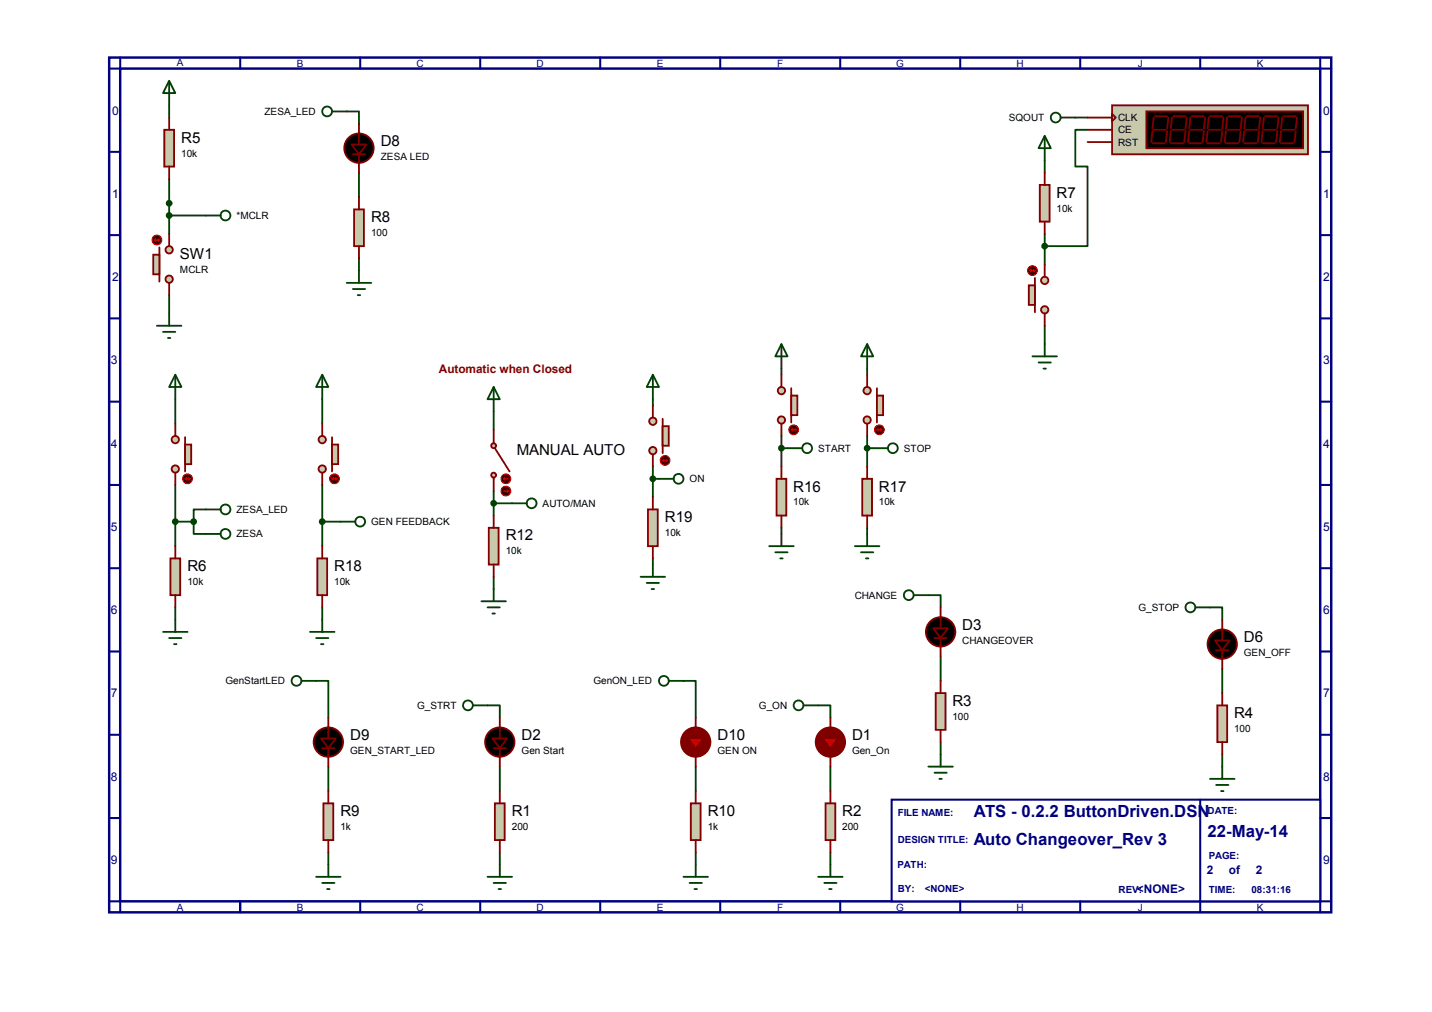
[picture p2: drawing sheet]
<svg xmlns="http://www.w3.org/2000/svg" width="297mm" height="210mm" viewBox="0 0 297 210" stroke-linecap="round" stroke-linejoin="round" font-family="sans-serif">
<path d="M22.6 11.9h253.5v177.3h-253.5zM24.9 14.2h249v172.7h-249z" fill="none" stroke="#000080" stroke-width=".51"/>
<path d="M24.9 11.9v2.3h-2.3M49.8 11.9v2.3" fill="none" stroke="#000080" stroke-width=".42"/>
<path d="M185 165.9h88.9v21h-88.9z" fill="#fff"/>
<g fill="none" stroke="#000080" stroke-width=".42">
<path d="M74.7 11.9v2.3M99.6 11.9v2.3M124.5 11.9v2.3M149.4 11.9v2.3M174.3 11.9v2.3M199.2 11.9v2.3M224.1 11.9v2.3M249 11.9v2.3M273.9 11.9v2.3h2.2M22.6 31.5h2.3M273.9 31.5h2.2M22.6 48.8h2.3"/>
<path d="M273.9 48.8h2.2M22.6 66h2.3M273.9 66h2.2M22.6 83.3h2.3M273.9 83.3h2.2M22.6 100.6h2.3M22.6 117.9h2.3M273.9 100.6h2.2M273.9 117.9h2.2M22.6 135.1h2.3M273.9 135.1h2.2M22.6 152.4h2.3"/>
<path d="M273.9 152.4h2.2M22.6 169.7h2.3M185 165.9h88.9v21h-88.9zM249 165.9v23.3M273.9 169.7h2.2M22.6 186.9h2.3v2.3M49.8 186.9v2.3M74.7 186.9v2.3M99.6 186.9v2.3M124.5 186.9v2.3M149.4 186.9v2.3M174.3 186.9v2.3"/>
<path d="M199.2 186.9v2.3M224.1 186.9v2.3M276.1 186.9h-2.2v2.3"/>
</g>
<g fill="none" stroke="#004000" stroke-width=".38">
<path d="M35.1 21.8v2.6M35.1 37.1v11.4M71.9 23.1h2.6v2.6M74.5 35.8v5.1M216.7 33.3v2.5M223.1 24.4h2.5M225.6 26.9h-2.5v7.6h2.5v16.6h-8.9M35.1 44.7h7.6M74.5 53.6v2.5M216.7 48.5v6.4M35.1 61.2v3.8M162.1 76.5v1.2"/>
<path d="M179.9 76.5v1.2M216.7 67.6v3.8M36.4 82.8v5.1M66.8 82.8v5.1M102.4 85.3v3.9M135.4 82.8v1.3M135.4 96.8v6.3M135.4 99.3h1.3M162.1 90.4v6.4M162.1 93h1.3M179.9 90.4v6.4M179.9 93h1.2"/>
<path d="M36.4 100.6v12.7M36.4 108.2h3.8M40.2 108.2v2.5h2.5M42.7 105.7h-2.5v2.5M66.8 108.2h3.9M66.8 100.6v12.7M102.4 101.9v5M102.4 119.6v2.6M102.4 104.4h3.8M135.4 115.8v1.3M162.1 109.5v1.2M179.9 109.5v1.2"/>
<path d="M36.4 126v2.5M66.8 126v2.5M192.6 123.4h2.5v2.6M195.1 136.1v5.1M251 126h2.5v2.5M253.5 138.7v5.1M65.6 141.2h2.5v7.6M68.1 159v5.1M101.1 146.3h2.6v2.5M103.7 159v5.1M141.8 141.2h2.5v7.6M144.3 159v5.1"/>
<path d="M169.7 146.3h2.6v2.5M172.3 159v5.1M195.1 153.9v2.6M253.5 156.5v2.5M68.1 176.8v2.5M103.7 176.8v2.5M144.3 176.8v2.5M172.3 176.8v2.5"/>
</g>
<path d="M230.7 21.8h40.6v10.2h-40.6z" fill="#c8c8aa"/>
<g fill="none" stroke="#800000" stroke-width=".38">
<path d="M225.6 26.9h5.1M225.6 29.5h5.1M225.6 24.4h5.1M230.7 21.8h40.6v10.2h-40.6zM230.7 23.6l.7 .8-.7 .7zM237.8 23.1h32.5v7.6h-32.5zM239.1 27.2l-.3 2.3M239.1 29.7h2.5M239.3 24.4l-.2 2.3M239.3 26.9h2.5M239.6 24.1h2.5M242.1 27.2l-.3 2.3"/>
<path d="M242.4 24.4l-.3 2.3M242.9 29.7h2.5M242.9 27.2l-.3 2.3M243.1 26.9h2.6M243.1 24.4l-.2 2.3M243.4 24.1h2.5M245.9 27.2l-.2 2.3M246.2 24.4l-.3 2.3M246.7 29.7h2.5M246.7 27.2l-.3 2.3M246.9 26.9h2.6M246.9 24.4l-.2 2.3"/>
<path d="M247.2 24.1h2.5M249.7 27.2l-.2 2.3M250 24.4l-.3 2.3M250.5 29.7h2.5M250.5 27.2l-.3 2.3M250.7 26.9h2.6M250.7 24.4l-.2 2.3M251 24.1h2.5M253.5 27.2l-.2 2.3M253.8 24.4l-.3 2.3M254.3 29.7h2.5M254.3 27.2l-.3 2.3"/>
<path d="M254.5 26.9h2.6M254.5 24.4l-.2 2.3M254.8 24.1h2.5M257.3 27.2l-.2 2.3M257.6 24.4l-.3 2.3M258.1 29.7h2.5M258.1 27.2l-.3 2.3M258.4 26.9h2.5M258.4 24.4l-.3 2.3M258.6 24.1h2.6M261.2 27.2l-.3 2.3M261.4 24.4l-.2 2.3"/>
<path d="M261.9 29.7h2.6M261.9 27.2l-.2 2.3M262.2 26.9h2.5M262.2 24.4l-.3 2.3M262.4 24.1h2.6M265 27.2l-.3 2.3M265.2 24.4l-.2 2.3M265.7 29.7h2.6M265.7 27.2l-.2 2.3M266 26.9h2.5M266 24.4l-.3 2.3M266.2 24.1h2.6"/>
<path d="M268.8 27.2l-.3 2.3M269 24.4l-.2 2.3"/>
</g>
<path d="M237.8 23.1h32.5v7.6h-32.5z" fill="#000"/>
<path d="M216.7 28.2l1.3 2.5h-2.6zM216.7 28.2v5.1" fill="none" stroke="#004000" stroke-width=".38"/>
<path d="M215.7 38.4h2v7.6h-2z" fill="#c8c8aa"/>
<path d="M215.7 38.4h2v7.6h-2zM216.7 35.8v2.6M216.7 46v2.5" fill="none" stroke="#800000" stroke-width=".38"/>
<circle cx="216.7" cy="58.2" r=".76" fill="#c8c8aa"/>
<circle cx="216.7" cy="58.2" r=".76" fill="none" stroke="#800000" stroke-width=".38"/>
<circle cx="216.7" cy="64.3" r=".76" fill="#c8c8aa"/>
<g fill="none" stroke="#800000" stroke-width=".38">
<path d="M214.7 57.7v7.1"/>
<circle cx="216.7" cy="64.3" r=".76"/>
</g>
<path d="M213.4 59.2h1.3v4h-1.3z" fill="#c8c8aa"/>
<path d="M213.4 59.2h1.3v4h-1.3zM216.7 54.9v2.5M216.7 65v2.6" fill="none" stroke="#800000" stroke-width=".38"/>
<circle cx="214.2" cy="56.1" r="1.02" fill="#400000"/>
<g fill="none" stroke="#f00" stroke-width=".21">
<path d="M213.7 56.1h1M213.7 56.1l.2 .3M213.9 55.9l-.2 .2M214.4 55.9l.3 .2M214.7 56.1l-.3 .3"/>
<circle cx="214.2" cy="56.1" r="1.02"/>
</g>
<circle cx="216.7" cy="51" r=".51" fill="#004000"/>
<g fill="none" stroke="#004000" stroke-width=".38">
<path d="M220 24.4h3.1"/>
<circle cx="219" cy="24.4" r="1.02"/>
<circle cx="216.7" cy="51" r=".51"/>
</g>
<circle cx="172.3" cy="153.9" r="3" fill="#800000"/>
<g fill="none" stroke="#800000" stroke-width=".38">
<path d="M171 155.2h2.5M172.3 150.9v2.3M172.3 155.2v1.8"/>
<circle cx="172.3" cy="153.9" r="3"/>
</g>
<path d="M170.7 153.2h3.1l-1.5 2z" fill="#f00"/>
<g fill="none" stroke="#800000" stroke-width=".38">
<path d="M102.1 153.2h3.1l-1.5 2zM102.4 155.2h2.5M103.7 148.8v4.4M103.7 155.2v3.8M170.7 153.2h3.1l-1.5 2zM172.3 148.8v2.6M172.3 156.5v2.5"/>
<circle cx="103.7" cy="153.9" r="3"/>
</g>
<g fill="#000">
<path d="M102.1 153.2h3.1l-1.5 2z"/>
<circle cx="103.7" cy="153.9" r="3"/>
</g>
<path d="M102.7 166.6h2v7.6h-2z" fill="#c8c8aa"/>
<path d="M102.7 166.6h2v7.6h-2zM103.7 164.1v2.5M103.7 174.2v2.6" fill="none" stroke="#800000" stroke-width=".38"/>
<path d="M171.2 166.6h2.1v7.6h-2.1z" fill="#c8c8aa"/>
<g fill="none" stroke="#800000" stroke-width=".38">
<path d="M193.6 130.3h3l-1.5 2zM193.8 132.3h2.6M195.1 126v4.3M195.1 132.3v3.8M171.2 166.6h2.1v7.6h-2.1zM172.3 164.1v2.5M172.3 174.2v2.6"/>
<circle cx="195.1" cy="131.1" r="3"/>
</g>
<g fill="#000">
<path d="M193.6 130.3h3l-1.5 2z"/>
<circle cx="195.1" cy="131.1" r="3"/>
</g>
<path d="M194.1 143.8h2v7.6h-2z" fill="#c8c8aa"/>
<g fill="none" stroke="#800000" stroke-width=".38">
<path d="M252 132.8h3.1l-1.6 2.1zM252.3 134.9h2.5M253.5 128.5v4.3M253.5 134.9v3.8M194.1 143.8h2v7.6h-2zM195.1 141.2v2.6M195.1 151.4v2.5"/>
<circle cx="253.5" cy="133.6" r="3"/>
</g>
<path d="M192.6 159h5.1M195.1 156.5v2.5M193.8 160.3h2.6M194.9 161.5h.5" fill="none" stroke="#004000" stroke-width=".38"/>
<g fill="#000">
<path d="M252 132.8h3.1l-1.6 2.1z"/>
<circle cx="253.5" cy="133.6" r="3"/>
</g>
<path d="M252.5 146.3h2v7.6h-2z" fill="#c8c8aa"/>
<g fill="none" stroke="#800000" stroke-width=".38">
<path d="M72.9 30h3.1l-1.5 2zM73.2 32h2.5M74.5 25.7v4.3M74.5 32v3.8M252.5 146.3h2v7.6h-2zM253.5 143.8v2.5M253.5 153.9v2.6"/>
<circle cx="74.5" cy="30.7" r="3"/>
</g>
<path d="M253.5 159v2.5M251 161.5h5.1M252.3 162.8h2.5M253.3 164.1h.5" fill="none" stroke="#004000" stroke-width=".38"/>
<g fill="#000">
<path d="M72.9 30h3.1l-1.5 2z"/>
<circle cx="74.5" cy="30.7" r="3"/>
</g>
<path d="M73.4 43.4h2.1v7.7h-2.1z" fill="#c8c8aa"/>
<g fill="none" stroke="#800000" stroke-width=".38">
<path d="M73.4 43.4h2.1v7.7h-2.1zM74.5 40.9v2.5M74.5 51.1v2.5M66.6 153.2h3l-1.5 2zM66.8 155.2h2.6M68.1 148.8v4.4M68.1 155.2v3.8"/>
<circle cx="68.1" cy="153.9" r="3"/>
</g>
<path d="M71.9 58.7h5.1M73.2 59.9h2.5M74.5 56.1v2.6M74.2 61.2h.5" fill="none" stroke="#004000" stroke-width=".38"/>
<g fill="#000">
<path d="M66.6 153.2h3l-1.5 2z"/>
<circle cx="68.1" cy="153.9" r="3"/>
</g>
<path d="M67.1 166.6h2v7.6h-2z" fill="#c8c8aa"/>
<path d="M67.1 166.6h2v7.6h-2zM68.1 164.1v2.5M68.1 174.2v2.6" fill="none" stroke="#800000" stroke-width=".38"/>
<path d="M68.1 179.3v2.6M65.6 181.9h5.1M66.8 183.1h2.6M67.9 184.4h.5" fill="none" stroke="#004000" stroke-width=".38"/>
<circle cx="144.3" cy="153.9" r="3" fill="#800000"/>
<g fill="none" stroke="#800000" stroke-width=".38">
<path d="M143 155.2h2.6M144.3 150.9v2.3M144.3 155.2v1.8"/>
<circle cx="144.3" cy="153.9" r="3"/>
</g>
<path d="M142.8 153.2h3l-1.5 2z" fill="#f00"/>
<path d="M142.8 153.2h3l-1.5 2zM144.3 148.8v2.6M144.3 156.5v2.5" fill="none" stroke="#800000" stroke-width=".38"/>
<path d="M143.3 166.6h2v7.6h-2z" fill="#c8c8aa"/>
<path d="M143.3 166.6h2v7.6h-2zM144.3 164.1v2.5M144.3 174.2v2.6" fill="none" stroke="#800000" stroke-width=".38"/>
<g fill="none" stroke="#004000" stroke-width=".38">
<path d="M68.9 23.1h3M36.4 77.7l1.2 2.6h-2.5zM36.4 77.7v5.1M33.8 131.1h5.1M35.1 132.3h2.5M36.1 133.6h.5M36.4 128.5v2.6M189.5 123.4h3.1M247.9 126h3.1M62.5 141.2h3.1M98.1 146.3h3M138.7 141.2h3.1"/>
<path d="M166.7 146.3h3M103.7 179.3v2.6M144.3 179.3v2.6M172.3 179.3v2.6M101.1 181.9h5.1M102.4 183.1h2.5M103.4 184.4h.5M141.8 181.9h5.1M143 183.1h2.6M144.1 184.4h.5M169.7 181.9h5.1M171 183.1h2.5"/>
<path d="M172 184.4h.5"/>
<circle cx="67.9" cy="23.1" r="1.02"/>
<circle cx="188.5" cy="123.4" r="1.02"/>
<circle cx="246.9" cy="126" r="1.02"/>
<circle cx="61.5" cy="141.2" r="1.02"/>
<circle cx="97.1" cy="146.3" r="1.02"/>
<circle cx="137.7" cy="141.2" r="1.02"/>
<circle cx="165.6" cy="146.3" r="1.02"/>
</g>
<path d="M35.3 115.8h2.1v7.6h-2.1z" fill="#c8c8aa"/>
<path d="M35.3 115.8h2.1v7.6h-2.1zM36.4 113.3v2.5M36.4 123.4v2.6" fill="none" stroke="#800000" stroke-width=".38"/>
<circle cx="36.4" cy="97.3" r=".76" fill="#c8c8aa"/>
<circle cx="36.4" cy="97.3" r=".76" fill="none" stroke="#800000" stroke-width=".38"/>
<circle cx="36.4" cy="91.2" r=".76" fill="#c8c8aa"/>
<g fill="none" stroke="#800000" stroke-width=".38">
<path d="M38.4 90.7v7.1"/>
<circle cx="36.4" cy="91.2" r=".76"/>
</g>
<path d="M38.4 92.2h1.3v4.1h-1.3z" fill="#c8c8aa"/>
<path d="M36.4 87.9v2.5M36.4 98v2.6M38.4 92.2h1.3v4.1h-1.3z" fill="none" stroke="#800000" stroke-width=".38"/>
<circle cx="38.9" cy="99.3" r="1.02" fill="#400000"/>
<g fill="none" stroke="#f00" stroke-width=".21">
<path d="M38.4 99.3h1M38.4 99.3l.2 .3M38.6 99.1l-.2 .2M39.2 99.1l.2 .2M39.4 99.3l-.2 .3"/>
<circle cx="38.9" cy="99.3" r="1.02"/>
</g>
<g fill="none" stroke="#004000" stroke-width=".38">
<path d="M42.7 110.7h3.1M42.7 105.7h3.1"/>
<circle cx="46.8" cy="110.7" r="1.02"/>
<circle cx="46.8" cy="105.7" r="1.02"/>
</g>
<circle cx="35.1" cy="51.8" r=".76" fill="#c8c8aa"/>
<circle cx="35.1" cy="51.8" r=".76" fill="none" stroke="#800000" stroke-width=".38"/>
<circle cx="35.1" cy="57.9" r=".76" fill="#c8c8aa"/>
<g fill="none" stroke="#800000" stroke-width=".38">
<path d="M33.1 51.3v7.1"/>
<circle cx="35.1" cy="57.9" r=".76"/>
</g>
<path d="M31.8 52.8h1.3v4.1h-1.3z" fill="#c8c8aa"/>
<path d="M31.8 52.8h1.3v4.1h-1.3zM35.1 48.5v2.6M35.1 58.7v2.5" fill="none" stroke="#800000" stroke-width=".38"/>
<circle cx="32.5" cy="49.8" r="1.02" fill="#400000"/>
<g fill="none" stroke="#f00" stroke-width=".21">
<path d="M32 49.8h1.1M32 49.8l.3 .2M32.3 49.5l-.3 .3M32.8 49.5l.3 .3M33.1 49.8l-.3 .2"/>
<circle cx="32.5" cy="49.8" r="1.02"/>
</g>
<path d="M34.1 26.9h2v7.6h-2z" fill="#c8c8aa"/>
<path d="M34.1 26.9h2v7.6h-2zM35.1 24.4v2.5M35.1 34.5v2.6" fill="none" stroke="#800000" stroke-width=".38"/>
<circle cx="35.1" cy="42.2" r=".51" fill="#004000"/>
<g fill="none" stroke="#004000" stroke-width=".38">
<path d="M35.1 16.8l1.3 2.5h-2.6zM35.1 16.8v5M42.7 44.7h3.1M32.6 67.6h5M33.8 68.8h2.6M34.8 70.1h.5M35.1 65v2.6"/>
<circle cx="35.1" cy="42.2" r=".51"/>
<circle cx="46.8" cy="44.7" r="1.02"/>
</g>
<circle cx="35.1" cy="44.7" r=".51" fill="#004000"/>
<g fill="none" stroke="#004000" stroke-width=".38">
<path d="M214.2 73.9h5M215.4 75.2h2.6M216.4 76.5h.6M216.7 71.4v2.5M163.4 93h3M181.1 93h3.1M106.2 104.4h3.1"/>
<circle cx="35.1" cy="44.7" r=".51"/>
<circle cx="167.4" cy="93" r="1.02"/>
<circle cx="185.2" cy="93" r="1.02"/>
<circle cx="110.3" cy="104.4" r="1.02"/>
</g>
<circle cx="36.4" cy="108.2" r=".51" fill="#004000"/>
<circle cx="36.4" cy="108.2" r=".51" fill="none" stroke="#004000" stroke-width=".38"/>
<circle cx="40.2" cy="108.2" r=".51" fill="#004000"/>
<circle cx="40.2" cy="108.2" r=".51" fill="none" stroke="#004000" stroke-width=".38"/>
<circle cx="102.4" cy="98.5" r=".51" fill="#c8c8aa"/>
<circle cx="102.4" cy="98.5" r=".51" fill="none" stroke="#800000" stroke-width=".38"/>
<circle cx="102.4" cy="92.5" r=".51" fill="#c8c8aa"/>
<g fill="none" stroke="#800000" stroke-width=".38">
<path d="M102.4 89.2v2.7M102.4 99.1v2.8M102.7 93l3 4.8"/>
<circle cx="102.4" cy="92.5" r=".51"/>
</g>
<circle cx="104.9" cy="99.3" r="1.02" fill="#400000"/>
<g fill="none" stroke="#f00" stroke-width=".21">
<path d="M104.4 99.3l.3 .3M104.4 99.3h1M104.7 99.1l-.3 .2"/>
<circle cx="104.9" cy="99.3" r="1.02"/>
</g>
<circle cx="104.9" cy="101.9" r="1.02" fill="#400000"/>
<g fill="none" stroke="#f00" stroke-width=".21">
<path d="M104.4 101.9h1M105.2 101.6l.2 .3M105.4 101.9l-.2 .2"/>
<circle cx="104.9" cy="101.9" r="1.02"/>
</g>
<path d="M102.4 80.3l1.3 2.5h-2.6zM102.4 80.3v5" fill="none" stroke="#004000" stroke-width=".38"/>
<path d="M101.4 109.5h2v7.6h-2z" fill="#c8c8aa"/>
<path d="M101.4 109.5h2v7.6h-2zM102.4 106.9v2.6M102.4 117.1v2.5" fill="none" stroke="#800000" stroke-width=".38"/>
<path d="M99.9 124.7h5M101.1 126h2.6M102.1 127.3h.6M102.4 122.2v2.5" fill="none" stroke="#004000" stroke-width=".38"/>
<circle cx="102.4" cy="104.4" r=".51" fill="#004000"/>
<circle cx="102.4" cy="104.4" r=".51" fill="none" stroke="#004000" stroke-width=".38"/>
<circle cx="162.1" cy="87.1" r=".76" fill="#c8c8aa"/>
<circle cx="162.1" cy="87.1" r=".76" fill="none" stroke="#800000" stroke-width=".38"/>
<circle cx="162.1" cy="81" r=".76" fill="#c8c8aa"/>
<g fill="none" stroke="#800000" stroke-width=".38">
<path d="M164.1 80.5v7.1"/>
<circle cx="162.1" cy="81" r=".76"/>
</g>
<path d="M164.1 82h1.3v4.1h-1.3z" fill="#c8c8aa"/>
<path d="M162.1 77.7v2.6M162.1 87.9v2.5M164.1 82h1.3v4.1h-1.3z" fill="none" stroke="#800000" stroke-width=".38"/>
<circle cx="164.6" cy="89.2" r="1.02" fill="#400000"/>
<g fill="none" stroke="#f00" stroke-width=".21">
<path d="M164.1 89.2h1M164.1 89.2l.3 .2M164.4 88.9l-.3 .3M164.9 88.9l.2 .3M165.1 89.2l-.2 .2"/>
<circle cx="164.6" cy="89.2" r="1.02"/>
</g>
<circle cx="179.9" cy="87.1" r=".76" fill="#c8c8aa"/>
<circle cx="179.9" cy="87.1" r=".76" fill="none" stroke="#800000" stroke-width=".38"/>
<circle cx="179.9" cy="81" r=".76" fill="#c8c8aa"/>
<g fill="none" stroke="#800000" stroke-width=".38">
<path d="M181.9 80.5v7.1"/>
<circle cx="179.9" cy="81" r=".76"/>
</g>
<path d="M181.9 82h1.3v4.1h-1.3z" fill="#c8c8aa"/>
<path d="M179.9 77.7v2.6M179.9 87.9v2.5M181.9 82h1.3v4.1h-1.3z" fill="none" stroke="#800000" stroke-width=".38"/>
<circle cx="182.4" cy="89.2" r="1.02" fill="#400000"/>
<g fill="none" stroke="#f00" stroke-width=".21">
<path d="M181.9 89.2h1M181.9 89.2l.3 .2M182.2 88.9l-.3 .3M182.7 88.9l.2 .3M182.9 89.2l-.2 .2"/>
<circle cx="182.4" cy="89.2" r="1.02"/>
</g>
<path d="M161.1 99.3h2v7.6h-2z" fill="#c8c8aa"/>
<path d="M161.1 99.3h2v7.6h-2zM162.1 96.8v2.5M162.1 106.9v2.6" fill="none" stroke="#800000" stroke-width=".38"/>
<path d="M178.9 99.3h2v7.6h-2z" fill="#c8c8aa"/>
<path d="M178.9 99.3h2v7.6h-2zM179.9 96.8v2.5M179.9 106.9v2.6" fill="none" stroke="#800000" stroke-width=".38"/>
<path d="M159.6 113.3h5M160.8 114.6h2.6M161.8 115.8h.5M162.1 110.7v2.6M177.3 113.3h5.1M178.6 114.6h2.5M179.6 115.8h.5M179.9 110.7v2.6" fill="none" stroke="#004000" stroke-width=".38"/>
<circle cx="162.1" cy="93" r=".51" fill="#004000"/>
<circle cx="162.1" cy="93" r=".51" fill="none" stroke="#004000" stroke-width=".38"/>
<circle cx="179.9" cy="93" r=".51" fill="#004000"/>
<g fill="none" stroke="#004000" stroke-width=".38">
<path d="M66.8 77.7l1.3 2.6h-2.5zM66.8 77.7v5.1M162.1 71.4l1.3 2.5h-2.6zM162.1 71.4v5.1M179.9 71.4l1.2 2.5h-2.5zM179.9 71.4v5.1M64.3 131.1h5.1M65.6 132.3h2.5M66.6 133.6h.5M66.8 128.5v2.6"/>
<circle cx="179.9" cy="93" r=".51"/>
</g>
<path d="M65.8 115.8h2.1v7.6h-2.1z" fill="#c8c8aa"/>
<path d="M65.8 115.8h2.1v7.6h-2.1zM66.8 113.3v2.5M66.8 123.4v2.6" fill="none" stroke="#800000" stroke-width=".38"/>
<circle cx="66.8" cy="97.3" r=".76" fill="#c8c8aa"/>
<circle cx="66.8" cy="97.3" r=".76" fill="none" stroke="#800000" stroke-width=".38"/>
<circle cx="66.8" cy="91.2" r=".76" fill="#c8c8aa"/>
<g fill="none" stroke="#800000" stroke-width=".38">
<path d="M68.9 90.7v7.1"/>
<circle cx="66.8" cy="91.2" r=".76"/>
</g>
<path d="M68.9 92.2h1.2v4.1h-1.2z" fill="#c8c8aa"/>
<path d="M66.8 87.9v2.5M66.8 98v2.6M68.9 92.2h1.2v4.1h-1.2z" fill="none" stroke="#800000" stroke-width=".38"/>
<circle cx="69.4" cy="99.3" r="1.02" fill="#400000"/>
<g fill="none" stroke="#f00" stroke-width=".21">
<path d="M68.9 99.3h1M68.9 99.3l.2 .3M69.1 99.1l-.2 .2M69.6 99.1l.3 .2M69.9 99.3l-.3 .3"/>
<circle cx="69.4" cy="99.3" r="1.02"/>
</g>
<g fill="none" stroke="#004000" stroke-width=".38">
<path d="M70.7 108.2h3"/>
<circle cx="74.7" cy="108.2" r="1.02"/>
</g>
<circle cx="66.8" cy="108.2" r=".51" fill="#004000"/>
<g fill="none" stroke="#004000" stroke-width=".38">
<path d="M136.7 99.3h3"/>
<circle cx="140.8" cy="99.3" r="1.02"/>
<circle cx="66.8" cy="108.2" r=".51"/>
</g>
<circle cx="135.4" cy="93.5" r=".76" fill="#c8c8aa"/>
<circle cx="135.4" cy="93.5" r=".76" fill="none" stroke="#800000" stroke-width=".38"/>
<circle cx="135.4" cy="87.4" r=".76" fill="#c8c8aa"/>
<g fill="none" stroke="#800000" stroke-width=".38">
<path d="M137.5 86.9v7.1"/>
<circle cx="135.4" cy="87.4" r=".76"/>
</g>
<path d="M137.5 88.4h1.2v4.1h-1.2z" fill="#c8c8aa"/>
<path d="M135.4 84.1v2.5M135.4 94.2v2.6M137.5 88.4h1.2v4.1h-1.2z" fill="none" stroke="#800000" stroke-width=".38"/>
<circle cx="138" cy="95.5" r="1.02" fill="#400000"/>
<g fill="none" stroke="#f00" stroke-width=".21">
<path d="M137.5 95.5h1M137.5 95.5l.2 .3M137.7 95.2l-.2 .3M138.2 95.2l.3 .3M138.5 95.5l-.3 .3"/>
<circle cx="138" cy="95.5" r="1.02"/>
</g>
<path d="M134.4 105.7h2v7.6h-2z" fill="#c8c8aa"/>
<path d="M134.4 105.7h2v7.6h-2zM135.4 103.1v2.6M135.4 113.3v2.5" fill="none" stroke="#800000" stroke-width=".38"/>
<path d="M132.9 119.6h5.1M135.4 117.1v2.5M134.2 120.9h2.5M135.2 122.2h.5" fill="none" stroke="#004000" stroke-width=".38"/>
<circle cx="135.4" cy="99.3" r=".51" fill="#004000"/>
<g fill="none" stroke="#004000" stroke-width=".38">
<path d="M135.4 77.7l1.3 2.6h-2.5zM135.4 77.7v5.1"/>
<circle cx="135.4" cy="99.3" r=".51"/>
</g>
<g font-size="3.5" fill="#000080">
<text x="202" y="169.5">ATS - 0.2.2 ButtonDriven.DSN</text>
<text x="250.5" y="173.6">22-May-14</text>
<text x="202" y="175.3">Auto Changeover_Rev 3</text>
</g>
<g font-size="3.1">
<text x="37.6" y="29.6">R5</text>
<text x="79" y="30.4">D8</text>
<text x="219.2" y="41">R7</text>
<text x="77" y="46.1">R8</text>
<text x="37.3" y="53.7">SW1</text>
<text x="107.2" y="94.4">MANUAL AUTO</text>
<text x="164.5" y="102">R16</text>
<text x="182.3" y="102">R17</text>
<text x="104.9" y="112.1">R12</text>
<text x="137.9" y="108.3">R19</text>
<text x="38.9" y="118.4">R6</text>
<text x="69.3" y="118.4">R18</text>
<text x="199.6" y="130.6">D3</text>
<text x="258" y="133.2">D6</text>
<text x="197.6" y="146.4">R3</text>
<text x="256" y="148.9">R4</text>
<text x="72.6" y="153.5">D9</text>
<text x="108.2" y="153.5">D2</text>
<text x="148.8" y="153.5">D10</text>
<text x="176.7" y="153.5">D1</text>
<text x="70.6" y="169.2">R9</text>
<text x="106.2" y="169.2">R1</text>
<text x="146.8" y="169.2">R10</text>
<text x="174.7" y="169.2">R2</text>
</g>
<g font-size="2.5" fill="#000080">
<text x="23.2" y="23.7">0</text>
<text x="274.4" y="23.7">0</text>
<text x="23.2" y="41">1</text>
<text x="274.4" y="41">1</text>
<text x="23.2" y="58.3">2</text>
<text x="274.4" y="58.3">2</text>
<text x="23" y="75.6">3</text>
<text x="274.4" y="75.6">3</text>
<text x="23" y="92.8">4</text>
<text x="274.4" y="92.8">4</text>
<text x="23" y="110.1">5</text>
<text x="274.4" y="110.1">5</text>
<text x="23" y="127.4">6</text>
<text x="274.4" y="127.4">6</text>
<text x="23" y="144.7">7</text>
<text x="274.4" y="144.7">7</text>
<text x="23" y="161.9">8</text>
<text x="274.4" y="161.9">8</text>
<text x="23" y="179.2">9</text>
<text x="274.4" y="179.2">9</text>
<text x="235.8" y="185.3">&lt;NONE&gt;</text>
<text x="250.3" y="181.2">2</text>
<text x="254.9" y="181.2">of</text>
<text x="260.5" y="181.2">2</text>
</g>
<text font-size="2.5" fill="#800000" x="91.1" y="77.3">Automatic when Closed</text>
<g font-size="2.1" fill="#000080">
<text x="36.7" y="13.7">A</text>
<text x="61.6" y="13.9">B</text>
<text x="86.4" y="13.9">C</text>
<text x="111.3" y="13.9">D</text>
<text x="136.3" y="13.9">E</text>
<text x="161.2" y="13.9">F</text>
<text x="185.9" y="13.9">G</text>
<text x="210.9" y="13.9">H</text>
<text x="236" y="13.9">J</text>
<text x="260.7" y="13.9">K</text>
<text x="36.7" y="188.9">A</text>
<text x="61.6" y="188.9">B</text>
<text x="86.4" y="188.9">C</text>
<text x="111.3" y="188.9">D</text>
<text x="136.3" y="188.9">E</text>
<text x="161.2" y="188.9">F</text>
<text x="185.9" y="188.9">G</text>
<text x="210.9" y="188.9">H</text>
<text x="236" y="188.9">J</text>
<text x="260.7" y="188.9">K</text>
</g>
<g font-size="2.1">
<text x="54.9" y="23.8">ZESA_LED</text>
<text x="209.3" y="25.1">SQOUT</text>
<text x="231.9" y="25.1">CLK</text>
<text x="231.9" y="27.6">CE</text>
<text x="37.6" y="32.5">10k</text>
<text x="79" y="33.2">ZESA LED</text>
<text x="231.9" y="30.2">RST</text>
<text x="49.1" y="45.4">*MCLR</text>
<text x="219.2" y="43.9">10k</text>
<text x="77" y="49">100</text>
<text x="37.3" y="56.6">MCLR</text>
<text x="169.7" y="93.7">START</text>
<text x="187.5" y="93.7">STOP</text>
<text x="143" y="100">ON</text>
<text x="49.1" y="106.4">ZESA_LED</text>
<text x="112.6" y="105.1">AUTO/MAN</text>
<text x="164.5" y="104.8">10k</text>
<text x="182.3" y="104.8">10k</text>
<text x="49.1" y="111.5">ZESA</text>
<text x="77" y="108.9">GEN FEEDBACK</text>
<text x="137.9" y="111.2">10k</text>
<text x="104.9" y="115">10k</text>
<text x="38.9" y="121.3">10k</text>
<text x="69.3" y="121.3">10k</text>
<text x="177.3" y="124.2">CHANGE</text>
<text x="236.2" y="126.7">G_STOP</text>
<text x="199.6" y="133.5">CHANGEOVER</text>
<text x="258" y="136.1">GEN_OFF</text>
<text x="46.8" y="141.9">GenStartLED</text>
<text x="123.1" y="141.9">GenON_LED</text>
<text x="86.5" y="147">G_STRT</text>
<text x="157.4" y="147">G_ON</text>
<text x="197.6" y="149.3">100</text>
<text x="256" y="151.8">100</text>
<text x="72.6" y="156.4">GEN_START_LED</text>
<text x="108.2" y="156.4">Gen Start</text>
<text x="148.8" y="156.4">GEN ON</text>
<text x="176.7" y="156.4">Gen_On</text>
<text x="70.6" y="172.1">1k</text>
<text x="106.2" y="172.1">200</text>
<text x="146.8" y="172.1">1k</text>
<text x="174.7" y="172.1">200</text>
</g>
<g font-size="2" fill="#000080">
<text x="186.2" y="169.3">FILE NAME:</text>
<text x="250.5" y="168.8">DATE:</text>
<text x="186.2" y="174.8">DESIGN TITLE:</text>
<text x="250.7" y="178.2">PAGE:</text>
<text x="186.1" y="180.1">PATH:</text>
<text x="186.2" y="185">BY:</text>
<text x="191.8" y="185">&lt;NONE&gt;</text>
<text x="232" y="185.2">REV:</text>
<text x="250.7" y="185.2">TIME:</text>
<text x="259.6" y="185.2">08:31:16</text>
</g>
</svg>
